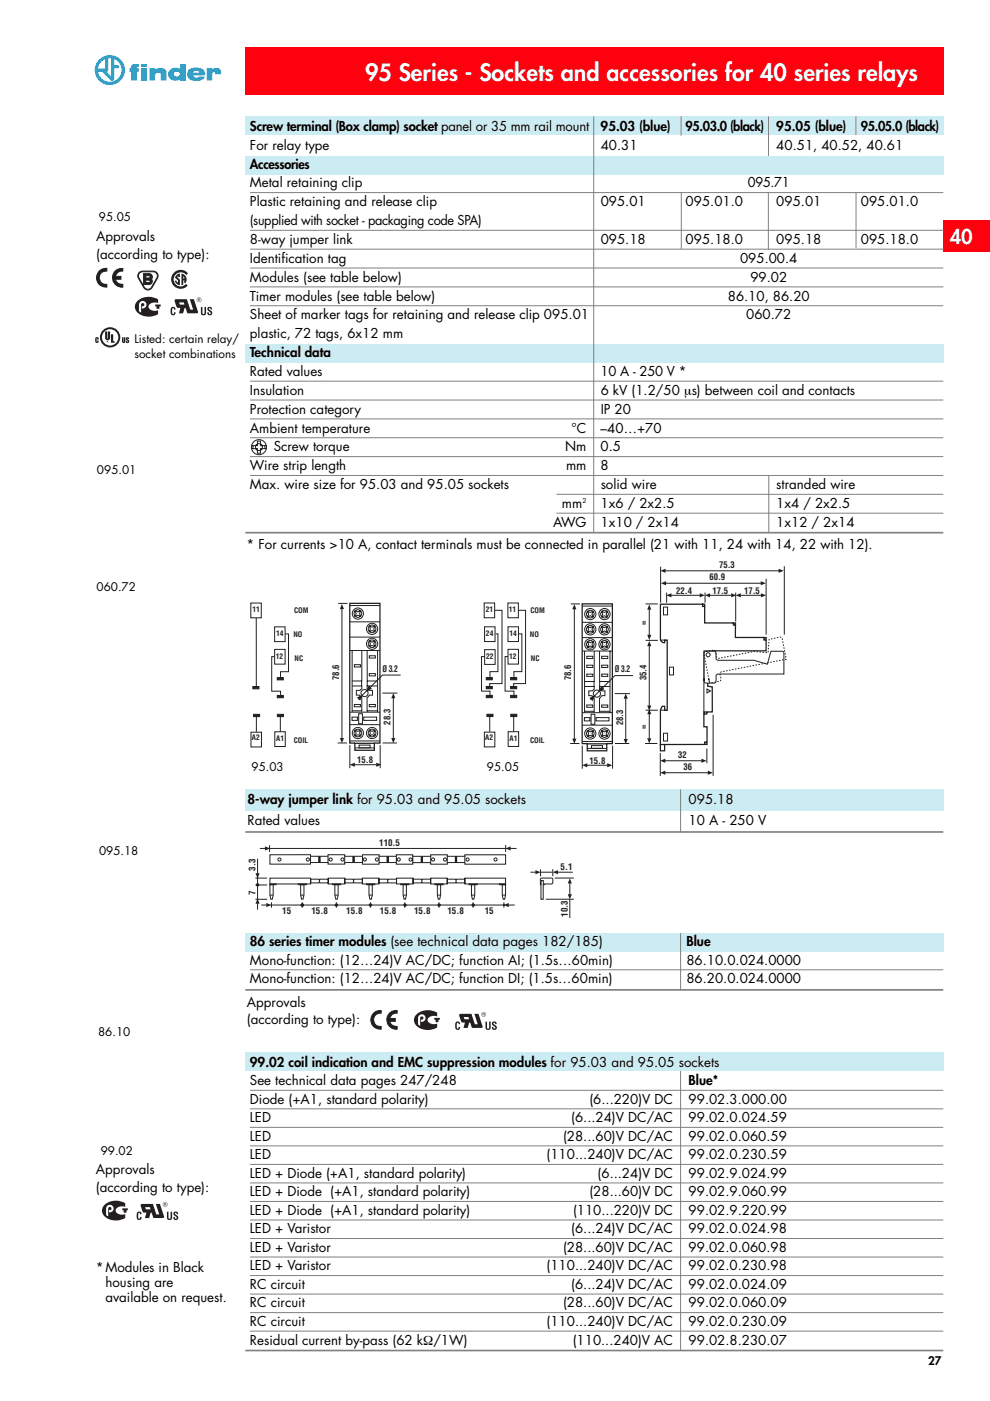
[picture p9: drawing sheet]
<svg xmlns="http://www.w3.org/2000/svg" width="210mm" height="297mm" viewBox="0 0 210 297" stroke-linecap="round" stroke-linejoin="round" font-family="sans-serif">
<path d="M200 46.7h9.9v6.7h-9.9z" fill="#ff000f"/>
<g fill="#ccecf4">
<path d="M52 33.1h148v4h-148z"/>
<path d="M52 73h148v4h-148z"/>
<path d="M52 197.8h148v4h-148z"/>
<path d="M52 223h148v4h-148z"/>
<path d="M52 24.6h148v4h-148z"/>
</g>
<g fill="none" stroke="#808080" stroke-width=".21">
<path d="M53 231.2h147M53 235.1h147M53 239h147M144.3 227.1v59.3M53 242.9h147M53 246.9h147M53 250.8h147M53 254.7h147M53 258.7h147M53 262.6h147M53 266.5h147M53 270.4h147"/>
<path d="M53 274.4h147M53 278.3h147M53 282.2h147"/>
</g>
<path d="M118.8 117.4h50.5v47.7h-50.5z" fill="#fff"/>
<path d="M142.3 126.2h6.1M134.2 143.2h-3.8l-5.2 5.2M149.9 146.1l.7 .4-.7 .4z" fill="none" stroke="#231f20" stroke-width=".21"/>
<g fill="#231f20">
<path d="M141.3 126.2l1.1-.4v.9z" fill-rule="evenodd"/>
<path d="M148.4 125.8l1 .4-1 .5z" fill-rule="evenodd"/>
</g>
<path d="M140 135.7h1.1M140.7 128.7h.8v1.7h-.8zM140 159.6v4.9M140.9 150.6h-.8M141.9 141.4h.9v1.7h-.9zM141 161.3h7.8" fill="none" stroke="#231f20" stroke-width=".21"/>
<g fill="#231f20">
<path d="M140 161.3l1.1-.4v.8z" fill-rule="evenodd"/>
<path d="M148.7 160.9l1.1 .4-1.1 .4z" fill-rule="evenodd"/>
</g>
<path d="M137.7 136.9v12.8M140.1 120.1v7.7M151 138h-1.8v13M136.8 157.6h2.6M140.7 155.5h.8v1.6h-.8zM149.9 158.7v3.1" fill="none" stroke="#231f20" stroke-width=".21"/>
<path d="M148.8 128.1h.6v.6M155.4 132.1h.5v.6M155.5 132.1v.4h.4v2.7h6.1v.5h.4M155.5 132.1h-6.1v-3.5h-.4v-.5h-9v7.6l.5 .5h.4v-.5h.6v14.9h-.6v-.9h-.5l-.4 .8v7.4l9.9-.1v-3.7h-.7v-3.2h1.8v-5.3l-.9-.1v-.7l.9-.2v-6.6h11.4v-2.8h-.5M140 157.7v1.5h.9v-1.4M149.9 157.3h-.5v.5M149.9 151v.4h-.7" fill="none" stroke="#231f20" stroke-width=".27"/>
<g fill="#231f20">
<path d="M137.2 149.6h.9l-.4 1.1z" fill-rule="evenodd"/>
<path d="M137.7 135.9l.4 1.1h-.9z" fill-rule="evenodd"/>
</g>
<path d="M136.9 128h2.6M141 121h24.2M149.5 125.6v2.2M166.3 120.1v14.5" fill="none" stroke="#231f20" stroke-width=".21"/>
<g fill="#231f20">
<path d="M140 121l1.1-.4v.9z" fill-rule="evenodd"/>
<path d="M165.1 120.6l1.1 .4-1.1 .5z" fill-rule="evenodd"/>
</g>
<g fill="none" stroke="#231f20" stroke-width=".21">
<path d="M123.4 128.5h6.4M123.4 131.9h6.4M123.4 138h6.4M123.9 138v13M124.6 129.6l.6 .2 .5-.2-.2 .6 .2 .6-.6-.2-.5 .2 .2-.6zM127.6 139.1h1.3v.5h-1.3zM127.6 129.6l.6 .2 .5-.2-.2 .6 .2 .6-.6-.2-.5 .2 .2-.6zM129.3 138v13.1M123.4 151.1h6.4M123.4 153.8h6.4M123.4 157.2h6.4M123.5 158.1v4.9"/>
<path d="M124.4 149.5h1.3v.5h-1.3zM124.6 155l.6 .2 .5-.2-.2 .5 .2 .6-.6-.2-.5 .2 .2-.6zM125.4 158.1h2.4v.6h-2.4zM127.6 142.9h1.3v.5h-1.3zM127.6 149.5h1.3v.5h-1.3zM127.6 155l.6 .2 .5-.2-.2 .5 .2 .6-.6-.2-.5 .2 .2-.6zM129.9 158.1v4.9M124.4 162.2h4.4"/>
<circle cx="125.2" cy="130.2" r=".81"/>
<circle cx="125.2" cy="130.2" r="1.19"/>
<circle cx="128.2" cy="130.2" r=".81"/>
<circle cx="128.2" cy="130.2" r="1.19"/>
<circle cx="125.2" cy="155.5" r=".81"/>
<circle cx="125.2" cy="155.5" r="1.19"/>
<circle cx="126.6" cy="147.1" r=".76"/>
<circle cx="128.2" cy="155.5" r=".81"/>
<circle cx="128.2" cy="155.5" r="1.19"/>
</g>
<path d="M124.5 157.7h4.1v1.5h-4.1zM124.5 157.7h-1.1v-29.7h6.4v29.7h-1.2" fill="none" stroke="#231f20" stroke-width=".27"/>
<g fill="#231f20">
<path d="M123.4 162.2l1.1-.4v.9z" fill-rule="evenodd"/>
<path d="M128.7 161.8l1.1 .4-1.1 .5z" fill-rule="evenodd"/>
</g>
<g fill="none" stroke="#231f20" stroke-width=".21">
<path d="M123.4 135.2h6.4M124.4 139.1h1.3v.5h-1.3zM124.6 132.9l.6 .2 .5-.2-.2 .5 .2 .6-.6-.2-.5 .2 .2-.6zM124.6 136l.6 .2 .5-.2-.2 .6 .2 .6-.6-.2-.5 .2 .2-.6zM126 138v6.5h-2.1M127.1 138v6.5h2.2M127.6 132.9l.6 .2 .5-.2-.2 .5 .2 .6-.6-.2-.5 .2 .2-.6zM127.6 136l.6 .2 .5-.2-.2 .6 .2 .6-.6-.2-.5 .2 .2-.6zM123.9 152.1h1.2v.7h-1.2zM123.9 150.8h2M123.9 145.5h2.1v.6l-.4 .4h-.8v1h.7l.5 .5v3M124.4 142.9h1.3v.5h-1.3z"/>
<path d="M124.4 141h1.3v.5h-1.3zM124.6 158.7h4M125.3 151.4h.8v2.2h-.8zM125.9 144.5v1M126.4 152.1h2.7v.7h-2.7zM127.1 150.8h2.3M127.1 144.5v1M127.6 141h1.3v.5h-1.3zM129.3 145.5h-2.2v.6l.4 .4h.8v1h-.7l-.5 .5v3.1"/>
<circle cx="125.2" cy="133.4" r=".81"/>
<circle cx="125.2" cy="133.4" r="1.19"/>
<circle cx="125.2" cy="136.6" r=".81"/>
<circle cx="125.2" cy="136.6" r="1.19"/>
<circle cx="128.2" cy="133.4" r=".81"/>
<circle cx="128.2" cy="136.6" r=".81"/>
<circle cx="128.2" cy="133.4" r="1.19"/>
<circle cx="128.2" cy="136.6" r="1.19"/>
</g>
<path d="M149.4 138.1h2.1l.3 .3v.5a.87 .87 0 0 0 .4 1.1h7.6l2.9 .8 .8-2.7h2.5a1.42 1.42 0 0 1 .2 1.3v3.5l-14.1 .1a.89 .89 0 0 0-.3 1v.5l-.3 .3h-1.7a.4 .4 0 0 1-.5-.4v-5.9z" fill="#fff" stroke="#231f20" stroke-width=".21"/>
<g fill="none" stroke="#231f20" stroke-width=".21">
<path d="M141.1 123.7h20.3"/>
<circle cx="150.1" cy="138.8" r=".43"/>
</g>
<path d="M149.3 138.3l2.1-.5 .3 .3 .1 .4a.87 .87 0 0 0 .6 1.1l7.5-1.5 2.9 .3 .3-2.9 2.4-.4a1.42 1.42 0 0 1 .5 1.3l.7 3.4-13.9 2.7a.89 .89 0 0 0 0 1.1l.1 .5-.2 .3-1.7 .4a.4 .4 0 0 1-.6-.4l-1.1-5.7z" fill="none" stroke="#231f20" stroke-width=".21" stroke-dasharray=".3 .3" stroke-linecap="butt"/>
<g fill="#231f20">
<path d="M140.1 123.7l1.1-.5v.9z" fill-rule="evenodd"/>
<path d="M161.3 123.2l1.1 .5-1.1 .4z" fill-rule="evenodd"/>
</g>
<path d="M121.8 129.1v27.6M162.4 122.7v11.9M120.9 157.6h2" fill="none" stroke="#231f20" stroke-width=".21"/>
<g fill="#231f20">
<path d="M121.3 156.6h.9l-.4 1.1z" fill-rule="evenodd"/>
<path d="M121.8 128.1l.4 1.1h-.9z" fill-rule="evenodd"/>
</g>
<path d="M121 128h2M130.4 157.6h3M132.7 148.1v8.7" fill="none" stroke="#231f20" stroke-width=".21"/>
<g fill="#231f20">
<path d="M132.2 156.7h.9l-.4 1.1z" fill-rule="evenodd"/>
<path d="M132.7 147l.4 1.1h-.9z" fill-rule="evenodd"/>
</g>
<path d="M136.9 135.8h2.6M141.3 125.6v2.2M156 125.6v6.2M130.3 147.1h3.2M136.9 150.6h2.6M137.7 151.4v5.2" fill="none" stroke="#231f20" stroke-width=".21"/>
<g fill="#231f20" stroke="#231f20" stroke-width=".21">
<path d="M125.1 148l.9-.4-.4 .9z"/>
<path d="M127.5 145.6l.5 .5-.9 .4z"/>
</g>
<g fill="#231f20">
<path d="M137.2 156.5h.9l-.4 1.1z" fill-rule="evenodd"/>
<path d="M137.7 150.3l.4 1.1h-.9z" fill-rule="evenodd"/>
</g>
<path d="M137.7 129.2v5.5" fill="none" stroke="#231f20" stroke-width=".21"/>
<g fill="#231f20">
<path d="M137.2 134.6h.9l-.4 1.1z" fill-rule="evenodd"/>
<path d="M137.7 128.2l.4 1.1h-.9z" fill-rule="evenodd"/>
</g>
<path d="M150.5 126.2h4.6" fill="none" stroke="#231f20" stroke-width=".21"/>
<g fill="#231f20">
<path d="M149.5 126.2l1-.4v.9z" fill-rule="evenodd"/>
<path d="M155 125.8l1.1 .4-1.1 .5z" fill-rule="evenodd"/>
</g>
<path d="M157 126.2h4.4" fill="none" stroke="#231f20" stroke-width=".21"/>
<g fill="#231f20">
<path d="M156 126.2l1.1-.4v.9z" fill-rule="evenodd"/>
<path d="M161.3 125.8l1.1 .4-1.1 .5z" fill-rule="evenodd"/>
</g>
<path d="M151.2 151.5v13M141 163.8h9.1" fill="none" stroke="#231f20" stroke-width=".21"/>
<g fill="#231f20">
<path d="M140 163.8l1.1-.4v.9z" fill-rule="evenodd"/>
<path d="M150.1 163.4l1.1 .4-1.1 .5z" fill-rule="evenodd"/>
</g>
<g fill="none" stroke="#231f20" stroke-width=".21">
<path d="M53.2 127.9h2.2v3.1h-2.2zM54.3 131v14.7M58.1 139.2h-.5v7.3h1.9v1M58.2 132.9h2.2v3.1h-2.2zM58.2 137.7h2.2v3.1h-2.2zM60.5 134.4h.7v8h-1.7v1.4M102.7 127.8h2.2v3.2h-2.2zM102.7 132.9h2.3v3.1h-2.3zM102.7 139.2h-.6v7.3h1.8v1.2M102.8 137.7h2.2v3.2h-2.2zM104.9 129.4h1.5v15.5h-2.6v.8M105.1 134.4h.5v8h-1.7v1.4"/>
<path d="M107.7 127.8h2.2v3.2h-2.2zM107.7 132.9h2.2v3.1h-2.2zM107.7 137.7h2.2v3.1h-2.2zM107.7 139.2h-.6v7.3h1.9v.9M109.9 129.4h1.5v15.5h-2.5v.9M110 134.4h.6v8h-1.6v1.4M53.2 155.2h2.2v3.2h-2.2zM54.4 151.8v3.4M58.3 155.1h2.2v3.2h-2.2zM59.4 151.7v3.4M102.7 155.2h2.2v3.2h-2.2zM103.8 151.7v3.4"/>
<path d="M107.7 155.1h2.3v3.2h-2.3zM108.9 151.7v3.4"/>
</g>
<g fill="#231f20" stroke="#231f20" stroke-width=".21">
<path d="M58.8 151.5h1.3v.4h-1.3z"/>
<path d="M53.8 151.5h1.2v.4h-1.2z"/>
<path d="M58.8 147.4h1.3v.5h-1.3z"/>
<path d="M58.8 143.7h1.3v.4h-1.3z"/>
<path d="M53.6 145.6h1.3v.4h-1.3z"/>
<path d="M108.3 151.4h1.3v.5h-1.3z"/>
<path d="M103.2 151.4h1.3v.5h-1.3z"/>
<path d="M108.3 147.4h1.3v.5h-1.3z"/>
<path d="M108.3 143.7h1.3v.4h-1.3z"/>
<path d="M108.3 145.5h1.3v.5h-1.3z"/>
<path d="M103.1 147.4h1.3v.5h-1.3z"/>
<path d="M103.1 143.7h1.3v.4h-1.3z"/>
<path d="M103.1 145.5h1.3v.5h-1.3z"/>
</g>
<path d="M20.9 57.6l1-.6 .8-.1v.6a1.41 1.41 0 0 0-1.7 1.4 1.41 1.41 0 0 0 1.7 1.4v.6a1.99 1.99 0 0 1-2-1.1 1.99 1.99 0 0 1 .2-2.2z" fill="#231f20"/>
<path d="M20.9 57.6l1-.6 .8-.1v.6a1.41 1.41 0 0 0-1.7 1.4 1.41 1.41 0 0 0 1.7 1.4v.6a1.99 1.99 0 0 1-2-1.1 1.99 1.99 0 0 1 .2-2.2z" fill="none" stroke="#231f20" stroke-width=".21"/>
<path d="M24.6 57.3l.5-.3 .9-.1v.6a1.4 1.4 0 0 0-1.5 1.1h1.1v.6h-1.1a1.4 1.4 0 0 0 1.5 1.1v.6a2.01 2.01 0 0 1-2-1.3 2.01 2.01 0 0 1 .6-2.3z" fill="#231f20" stroke="#231f20" stroke-width=".21"/>
<g fill="#231f20">
<path d="M36.9 57.8a1.98 1.98 0 0 1 2.9 .1l-.3 .4a1.49 1.49 0 0 0-2.2-.2 1.49 1.49 0 0 0-.1 2.1 1.49 1.49 0 0 0 2.2 0l.4 .3a2 2 0 0 1-2.9 .2 2 2 0 0 1 0-2.9z"/>
<path d="M37.4 58.3l.7-.3v.7h-.3v-.2l-.2 .2 .5 .6v1.2l-.7-.3-.4-.7h.4l.3 .4v-.5l-.6-.6z"/>
<path d="M38.5 58a1.25 1.25 0 0 1 .8 2.1l-.3-.3 .2-.6-.3-.6v.5h.3v.3h-.3v.9l-.4 .2z"/>
<path d="M36.3 65.3a.52 .52 0 0 1 .5-.2 .52 .52 0 0 1 .4 .4v.1h-.3l-.1-.2h-.2l-.1 1 .2 .2 .2-.4h.3a.52 .52 0 0 1-.5 .7 .95 .95 0 0 1-.5-1.4z"/>
<path d="M42.6 65.1h.3v1.3l.2 .2 .3-.2v-1.3h.3v1.2a.55 .55 0 0 1-.6 .6 .55 .55 0 0 1-.5-.6z"/>
<path d="M44 65.3a.54 .54 0 0 1 .5-.2 .54 .54 0 0 1 .5 .4v.1h-.3l-.2-.3-.2 .2a1.26 1.26 0 0 1 .6 1.1 .55 .55 0 0 1-.6 .2 .55 .55 0 0 1-.3-.5v-.1h.3l.2 .4 .2-.2-.7-.6z"/>
<path d="M37.1 63.6l2.5-.2 .4 1.2h-.9l-.1-.5h-1l.1 .5h1.9l.3 1.1h.7l-.8-2.3h.9l.9 2.9-.2 .1h-2.1l-.4-1.1h-.2l-.3 1.1h-.9l.3-1.1-.7-.1-.5-1.4z"/>
</g>
<path d="M41.8 63.6a.45 .45 0 0 0 .9 0 .45 .45 0 0 0-.9 0zM41.7 63.6a.51 .51 0 0 1 1 0 .51 .51 0 0 1-1 0zM42.1 63.3v.2h.2zM42 63.3h.2a.16 .16 0 0 1 .2 .1 .16 .16 0 0 1-.1 .2l.1 .2-.2-.2-.2 .2z" fill-rule="evenodd" fill="#231f20"/>
<g fill="none" stroke="#231f20" stroke-width=".21">
<path d="M57.1 179.2v1.4M107.2 179.2v1.4M54.2 186.2h2.4M54.2 190.7h2.4M54.2 187.6h2.4M54.6 191.5v1.4M54.6 186v4.7M57.2 189.8h.7M57.2 186.2h8.7v1.2h-8.7zM57.2 187.4h1.3v.2h-1.3zM57.2 187.6h.7v2.2l-.2 .9h-.3l-.2-.9zM57.4 191.9h49.7"/>
<path d="M57.6 191.3v1.1M63.2 187.4h1.8v.2h-1.8zM63.7 189.8h.8M63.7 187.6h.7v2.2l-.1 .8h-.4l-.2-.8zM64.1 191.3v1.1M65.9 186.4h1.7l.1 .3 .2-.3h1.7v.8h-1.7l-.2-.3-.1 .3h-1.7zM65.9 186.4v.8M69.6 186.2h3.5v1.2h-3.5zM70.5 187.4h1.7v.2h-1.7zM71 187.6h.7v2.2l-.2 .8h-.3l-.2-.8zM71 189.8h.7M71.3 191.3v1.1"/>
<path d="M73.1 186.4h1.7l.2 .3 .1-.3h1.7v.8h-1.7l-.1-.3-.2 .3h-1.7zM76.8 186.2h3.5v1.2h-3.5zM77.7 187.4h1.8v.2h-1.8zM78.2 189.8h.7M78.2 187.6h.7v2.2l-.2 .8h-.3l-.2-.8zM78.6 191.3v1.1M80.3 186.4h1.8l.1 .3 .2-.3h1.7v.8h-1.7l-.2-.3-.1 .3h-1.8zM84.1 186.2h3.5v1.2h-3.5zM84.9 187.4h1.8v.2h-1.8zM85.5 187.6h.7v2.2l-.2 .8h-.3l-.2-.8zM85.5 189.8h.7M85.8 191.3v1.1"/>
<path d="M87.6 186.4h1.7l.2 .3 .1-.3h1.7v.8h-1.7l-.2-.3-.1 .3h-1.7zM91.3 186.2h3.5v1.2h-3.5zM92.2 187.4h1.8v.2h-1.8zM92.7 189.8h.7M92.7 187.6h.7v2.2l-.2 .8h-.3l-.2-.8zM93.1 191.3v1.1M94.8 186.4h1.7l.2 .3 .1-.3h1.8v.8h-1.8l-.1-.3-.2 .3h-1.7zM98.6 186.2h8.6v1.2h-8.6zM99.4 187.4h1.8v.2h-1.8zM100 187.6h.7v2.2l-.2 .8h-.3l-.2-.8zM100 189.8h.7M100.3 191.3v1.1"/>
<path d="M105.9 187.4h1.3v.2h-1.3zM106.5 187.6h.7v2.2l-.2 .9h-.3l-.2-.9zM106.5 189.8h.7M106.8 191.3v1.1M114.6 184.3v1.5M115.7 190.7h6M117.2 184.3v1.5M117.6 186.2h4.1"/>
</g>
<g fill="#231f20" stroke="#231f20" stroke-width=".21">
<circle cx="64.1" cy="191.9" r=".26"/>
<circle cx="71.3" cy="191.9" r=".26"/>
<circle cx="78.5" cy="191.9" r=".26"/>
<circle cx="85.9" cy="191.9" r=".26"/>
<circle cx="93.1" cy="191.9" r=".26"/>
<circle cx="100.3" cy="191.9" r=".26"/>
<circle cx="54.6" cy="187.6" r=".26"/>
</g>
<path d="M54.6 190.5l.4 1.1h-.8z" fill-rule="evenodd" fill="#231f20"/>
<path d="M54.6 182.1v3.1" fill="none" stroke="#231f20" stroke-width=".21"/>
<path d="M54.2 185.1h.8l-.4 1.1z" fill-rule="evenodd" fill="#231f20"/>
<g fill="none" stroke="#231f20" stroke-width=".21">
<path d="M56.9 179.9h50.5M57.2 181.2h8.6v.3h3.8v-.3h3.5v.3h3.8v-.3h3.5v.3h3.6v-.3h3.5v.4h3.8v-.4h3.5v.4h3.8v-.4h8.6v2h-8.6v-.3h-3.8v.3h-3.5v-.3h-3.8v.3h-3.5v-.3h-3.6v.3h-3.5v-.3h-3.8v.3h-3.5v-.3h-3.8v.3h-8.6zM65.8 181.5v1.4M67.6 181.5v1.4M67.7 181.5v1.4M67.9 181.5v1.4M69.5 181.5v1.4M73.1 181.5v1.4M74.8 181.5v1.4M75 181.5v1.4M75.1 181.5v1.4M76.9 181.5v1.4"/>
<path d="M80.4 181.5v1.4M82.1 181.5v1.4M82.2 181.5v1.4M82.3 181.5v1.4M84 181.5v1.4M87.5 181.5v1.4M89.3 181.6v1.3M89.4 181.6v1.3M89.6 181.6v1.3M91.3 181.5v1.4M94.8 181.5v1.4M96.5 181.6v1.3"/>
<path d="M96.7 181.6v1.3M96.8 181.6v1.3M98.6 181.5v1.4M114.7 186.2h2.2l.3 .3v.6l-.1 .3h-1.6v.2h-.3v3.1h-.5l-.1-4.2zM115.2 187.6v-.9h-.5v.9M118.2 184.9h3.2M120.8 190.7v3.9"/>
<circle cx="59.2" cy="182.2" r=".33"/>
<circle cx="65.3" cy="182.2" r=".33"/>
<circle cx="70.1" cy="182.2" r=".33"/>
<circle cx="72.6" cy="182.2" r=".33"/>
<circle cx="77.4" cy="182.2" r=".33"/>
<circle cx="79.9" cy="182.2" r=".33"/>
<circle cx="84.5" cy="182.2" r=".33"/>
<circle cx="87.1" cy="182.2" r=".33"/>
<circle cx="91.8" cy="182.2" r=".33"/>
<circle cx="94.4" cy="182.2" r=".33"/>
<circle cx="99.1" cy="182.2" r=".33"/>
<circle cx="105.1" cy="182.2" r=".33"/>
</g>
<path d="M117.2 184.9l1.1-.4v.9z" fill-rule="evenodd" fill="#231f20"/>
<path d="M112.5 184.9h1.1M114.6 184.9h2.6" fill="none" stroke="#231f20" stroke-width=".21"/>
<path d="M113.5 184.5l1.1 .4-1.1 .5z" fill-rule="evenodd" fill="#231f20"/>
<path d="M120.8 187.2v2.5" fill="none" stroke="#231f20" stroke-width=".21"/>
<g fill="#231f20">
<path d="M120.4 189.6h.9l-.5 1.1z" fill-rule="evenodd"/>
<path d="M120.8 186.2l.5 1.1h-.9z" fill-rule="evenodd"/>
</g>
<path d="M55.4 191.9h1.1" fill="none" stroke="#231f20" stroke-width=".21"/>
<path d="M56.5 191.4l1.1 .5-1.1 .4z" fill-rule="evenodd" fill="#231f20"/>
<path d="M107.8 191.9h1.3" fill="none" stroke="#231f20" stroke-width=".21"/>
<path d="M106.8 191.9l1.1-.5v.9z" fill-rule="evenodd" fill="#231f20"/>
<path d="M55.1 179.9h1.1" fill="none" stroke="#231f20" stroke-width=".21"/>
<path d="M56.2 179.5l1.1 .4-1.1 .4z" fill-rule="evenodd" fill="#231f20"/>
<path d="M108.2 179.9h1.3" fill="none" stroke="#231f20" stroke-width=".21"/>
<path d="M107.2 179.9l1.1-.4v.8z" fill-rule="evenodd" fill="#231f20"/>
<path d="M29.5 57.8l.7-.3h2.3a1.02 1.02 0 0 1 .9 1.5l-1.2 2a1.02 1.02 0 0 1-1.7 0l-1.2-2.2v-.7z" fill="#231f20" stroke="#231f20" stroke-width=".21"/>
<path d="M29.6 57.9l.6-.3h1.8a.98 .98 0 0 1 1.1 .2 .98 .98 0 0 1 .1 1.1l-1.1 2a.87 .87 0 0 1-1.5 0l-1.2-2.1v-.6z" fill="#fff" stroke="#231f20" stroke-width=".21"/>
<path d="M30.4 58h.8a.77 .77 0 0 1 .9 .2 .77 .77 0 0 1 0 1 .76 .76 0 0 1 0 .9 .76 .76 0 0 1-.9 .2h-.8z" fill="#231f20" stroke="#231f20" stroke-width=".21"/>
<g fill="#fff" stroke="#231f20" stroke-width=".21">
<path d="M30.9 58.5h.7l.2 .2-.2 .2h-.7z"/>
<path d="M30.9 59.4h.7l.2 .2-.2 .3h-.7z"/>
</g>
<g fill="#231f20">
<path d="M29.1 257.1a.52 .52 0 0 1 .5-.2 .52 .52 0 0 1 .4 .4v.1h-.3l-.1-.2h-.2l-.1 1 .2 .2 .2-.4 .3 .1a.52 .52 0 0 1-.5 .6 .95 .95 0 0 1-.5-1.4z"/>
<path d="M35.4 256.9h.3v1.3l.2 .2 .3-.2v-1.3h.3v1.2a.55 .55 0 0 1-.6 .6 .55 .55 0 0 1-.5-.6z"/>
<path d="M36.8 257.1a.54 .54 0 0 1 .5-.2 .54 .54 0 0 1 .5 .4v.1h-.3l-.2-.3-.2 .2a1.26 1.26 0 0 1 .6 1.2 .55 .55 0 0 1-.6 .1 .55 .55 0 0 1-.3-.4v-.2h.3l.2 .4 .2-.2-.7-.6z"/>
<path d="M29.9 255.4l2.5-.1 .4 1.1h-.9l-.1-.5h-1l.1 .5h1.9l.3 1.1h.7l-.8-2.2h.9l.9 2.8-.2 .1h-2.1l-.4-1.1h-.1l-.4 1.2h-.9l.3-1.2-.7-.1-.5-1.3z"/>
</g>
<path d="M34.6 255.4a.45 .45 0 0 0 .9 0 .45 .45 0 0 0-.9 0zM34.5 255.4a.51 .51 0 0 1 1 0 .51 .51 0 0 1-1 0zM34.9 255.2v.2l.2-.1zM34.8 255.1h.2a.16 .16 0 0 1 .2 .1 .16 .16 0 0 1-.1 .2l.1 .2-.2-.2-.2 .2z" fill-rule="evenodd" fill="#231f20"/>
<path d="M144.3 197.9v12.1M53 205.6h147" fill="none" stroke="#808080" stroke-width=".21"/>
<path d="M52 10h148v10h-148z" fill="#ff000f"/>
<path d="M20 10h28v10h-28z" fill="#fff"/>
<g fill="#00aeef">
<path d="M22.3 12.4l.7-.2v2.8l-.4 .2 1 1.1v-4.2l.6 .3v1.4h.8l.3 .2-.2 .4-.9 .1v2.4a.47 .47 0 0 1-.7 .1l-1.9-1.8h-1.2v-.7h1.9z"/>
<path d="M21 12.6a3.2 3.2 0 0 1 5.1 .7 3.2 3.2 0 0 1-2 4.7 3.2 3.2 0 0 1-4-3.2h.7a2.51 2.51 0 0 0 3.5 2.4 2.51 2.51 0 0 0 .6-4.2 2.51 2.51 0 0 0-4.1 1.2v.6h-.7a3.2 3.2 0 0 1 .9-2.2z"/>
<path d="M31.7 14.5h1.2v.3a2.05 2.05 0 0 1 2.1-.1l.3 .6v1.8h-1.2l-.1-1.5a.68 .68 0 0 0-1.1 .2v1.3h-1.2z"/>
<path d="M38.1 13.6h1.2v3.5h-1.2z"/>
<path d="M43.8 14.5h1.2v.2a1.12 1.12 0 0 1 1.3-.2 1.12 1.12 0 0 1 .6 1.3h-1.2l-.1-.4-.3-.1-.3 .2v1.6h-1.2z"/>
<path d="M35.9 14.9a1.86 1.86 0 0 1 2.4-.2l-.2 .9a.61 .61 0 0 0-.8-.4 .61 .61 0 0 0-.3 .9 .71 .71 0 0 0 1.1-.4l.4 .7a1.59 1.59 0 0 1-1.7 .6 1.59 1.59 0 0 1-1.2-1.2z"/>
<path d="M40.1 14.8a2.5 2.5 0 0 1 3.3 .4l.1 .8h-2.1v-.6h.8a.71 .71 0 0 0-.6-.4 .71 .71 0 0 0-.7 .4h.6v.6h-.6l.5 .4 2-.2a2.23 2.23 0 0 1-3.1 .7 1.35 1.35 0 0 1-.2-2.1z"/>
<path d="M28 13.8l.4-.2h1v.6l-.4 .1v.2h.4v.7h-.4v1.9h-1.2v-1.9h-.3v-.7h.3z"/>
<path d="M29.9 14.5h1.2v2.6h-1.2z"/>
<path d="M29.9 13.6h1.2v.6h-1.2z"/>
</g>
<g fill="#231f20">
<path d="M96.6 216.8a.52 .52 0 0 1 .6-.2 .52 .52 0 0 1 .3 .4v.1h-.3v-.2h-.3v1l.2 .2 .1-.4 .4 .1a.52 .52 0 0 1-.5 .6 .95 .95 0 0 1-.6-1.4z"/>
<path d="M102.9 216.6h.4v1.3l.2 .2 .2-.2v-1.3h.3v1.2a.55 .55 0 0 1-.5 .6 .55 .55 0 0 1-.6-.6z"/>
<path d="M104.4 216.8a.54 .54 0 0 1 .5-.2 .54 .54 0 0 1 .4 .4v.1h-.3l-.2-.3-.2 .2a1.26 1.26 0 0 1 .7 1.1 .55 .55 0 0 1-.6 .2 .55 .55 0 0 1-.4-.5v-.1h.3l.2 .4 .2-.2-.6-.6z"/>
<path d="M97.4 215.1l2.6-.1 .3 1.1h-.8l-.2-.5h-1l.2 .5h1.8l.4 1.1h.6l-.7-2.2h.8l.9 2.8-.2 .1h-2l-.4-1.1h-.2l-.3 1.1h-.9l.3-1.1-.7-.1-.5-1.3z"/>
</g>
<path d="M102.1 215.1a.45 .45 0 0 0 .9 0 .45 .45 0 0 0-.9 0zM102.1 215.1a.51 .51 0 0 1 1 0 .51 .51 0 0 1-1 0zM102.5 214.9v.2l.2-.1zM102.4 214.8h.1a.16 .16 0 0 1 .3 .1 .16 .16 0 0 1-.1 .2l.1 .2-.3-.2-.1 .2z" fill-rule="evenodd" fill="#231f20"/>
<path d="M52 112.9h148M52 209.9h148M52 286.3h148" fill="none" stroke="#808080" stroke-width=".35"/>
<g fill="none" stroke="#808080" stroke-width=".21">
<path d="M144.4 24.6v4.2M162.9 24.7v8.3M181.5 24.7v3.9M53 40.8h147M53 48.8h147M53 52.8h147M53 56.8h147M144.5 40.8v12M181.5 40.9v11.8M53 60.8h147M53 64.8h147M53 80.8h147"/>
<path d="M53 84.8h147M53 88.8h147M53 92.8h147M53 96.8h147M53 100.8h147M118 104.8h82M118 108.8h82M163 100.9v12.1"/>
</g>
<path d="M52 167.3h148v4.5h-148z" fill="#ccecf4"/>
<path d="M125.9 24.7v88.1M162.9 40.9v12.1M144.3 167.4v9" fill="none" stroke="#808080" stroke-width=".21"/>
<path d="M52 176.4h148" fill="none" stroke="#808080" stroke-width=".35"/>
<g fill="none" stroke="#231f20" stroke-width=".21">
<path d="M53.3 95.1h.9M53.4 94.5h.8M53.6 94.5v.6M54.3 95.1v.3h.3M54.6 94.1h.6v.4h.4v.6h-.4v.4h-.6v-.4h-.4v-.6h.4zM54.6 95.5v.6h.6v-.6M54.6 94.2h-.3v.3M55.2 94.1v-.6h-.6v.6M55.2 94.2h.3v.3M55.5 95.1v.3h-.3M55.6 94.5h.9M55.6 95.1h.9"/>
<path d="M56.2 94.5v.6"/>
<circle cx="54.9" cy="94.8" r="1.6"/>
</g>
<path d="M68.1 117.3h17.7v46.8h-17.7z" fill="#fff"/>
<g fill="none" stroke="#231f20" stroke-width=".21">
<path d="M74.2 128.4h6.4M74.2 131.8h6.4M74.2 137.9h6.4M74.7 137.9v13M75.3 129.5l.6 .2 .6-.2-.3 .6 .3 .6-.6-.3-.6 .3 .2-.6zM78.3 139h1.3v.5h-1.3zM80.1 137.9v13.1M74.2 151h6.4M74.2 153.6h6.4M74.2 157.1h6.4M74.2 158v4.9M75.1 149.4h1.3v.4h-1.3z"/>
<path d="M75.3 154.8l.6 .3 .6-.3-.3 .6 .3 .6-.6-.2-.6 .2 .2-.6zM76.1 158h2.4v.6h-2.4zM78.3 142.8h1.3v.5h-1.3zM78.3 149.4h1.3v.4h-1.3zM78.3 154.8l.6 .3 .6-.3-.3 .6 .3 .6-.6-.2-.6 .2 .2-.6zM80.6 158v4.9M84.9 143.1h-3.8l-5.1 5.2M75.2 162.1h4.6"/>
<circle cx="75.9" cy="130.1" r="1.19"/>
<circle cx="75.9" cy="130.1" r=".81"/>
<circle cx="75.9" cy="155.4" r=".81"/>
<circle cx="75.9" cy="155.4" r="1.19"/>
<circle cx="77.3" cy="146.9" r=".76"/>
<circle cx="78.9" cy="155.4" r=".81"/>
<circle cx="78.9" cy="155.4" r="1.19"/>
</g>
<path d="M75.2 157.6h4.2v1.5h-4.2zM75.2 157.5h-1v-29.6h6.4v29.6h-1.2" fill="none" stroke="#231f20" stroke-width=".27"/>
<g fill="#231f20">
<path d="M74.1 162.1l1.1-.4v.9z" fill-rule="evenodd"/>
<path d="M79.8 161.7l1.1 .4-1.1 .5z" fill-rule="evenodd"/>
</g>
<g fill="none" stroke="#231f20" stroke-width=".21">
<path d="M72.5 129.1v27.5M74.2 135.1h6.4M76.7 137.9v6.5h-2.1M77.8 137.9l.1 6.5h2.1M78.3 132.8l.6 .2 .6-.2-.3 .5 .3 .6-.6-.2-.6 .2 .2-.6zM78.3 135.9l.6 .2 .6-.2-.3 .6 .3 .6-.6-.2-.6 .2 .2-.6zM71.6 157.5h2M74.6 152h1.2v.7h-1.2zM74.6 150.7h2.1M74.6 145.4h2.1v.6l-.4 .4h-.7v1h.7l.4 .5v3M75.1 140.9h1.3v.5h-1.3zM75.3 158.6h4"/>
<path d="M76 151.3h.8v2.1h-.8zM76.7 144.4v1M77.1 152h2.7v.7h-2.7zM77.8 150.7h2.3M77.9 144.4v1M80.1 145.4h-2.3v.6l.4 .4h.8v1h-.7l-.5 .5v3.1"/>
<circle cx="78.9" cy="133.3" r=".81"/>
<circle cx="78.9" cy="136.5" r=".81"/>
<circle cx="78.9" cy="136.5" r="1.19"/>
<circle cx="78.9" cy="133.3" r="1.19"/>
</g>
<g fill="#231f20">
<path d="M72.1 156.5h.8l-.4 1.1z" fill-rule="evenodd"/>
<path d="M72.5 128l.4 1.1h-.8z" fill-rule="evenodd"/>
</g>
<path d="M71.7 127.9h2M81.1 157.5h3.1M83.4 148v8.6" fill="none" stroke="#231f20" stroke-width=".21"/>
<g fill="#231f20">
<path d="M83 156.5h.8l-.4 1.1z" fill-rule="evenodd"/>
<path d="M83.4 146.9l.4 1.1h-.8z" fill-rule="evenodd"/>
</g>
<path d="M81.1 146.9h3.2" fill="none" stroke="#231f20" stroke-width=".21"/>
<g fill="#231f20" stroke="#231f20" stroke-width=".21">
<path d="M75.9 147.9l.8-.4-.4 .9z"/>
<path d="M78.2 145.5l.5 .5-.9 .4z"/>
<path d="M79.1 215l.9-.7 .8-.1v.6a1.41 1.41 0 0 0-1.6 1.4 1.41 1.41 0 0 0 1.6 1.4v.6a1.99 1.99 0 0 1-1.9-1 1.99 1.99 0 0 1 .2-2.2z"/>
<path d="M82.7 214.7l.5-.3 1-.2v.6a1.4 1.4 0 0 0-1.6 1.1h1.2v.6h-1.2a1.4 1.4 0 0 0 1.6 1.1v.6a2.01 2.01 0 0 1-2-1.2 2.01 2.01 0 0 1 .5-2.3z"/>
</g>
<g fill="#231f20">
<path d="M32.9 64.6h1.2v.4h-.3v.5h-.6v-.5h-.3zM29.2 63.7a3.8 3.8 0 0 1 4.3-.2v.8a1.5 1.5 0 0 0-2 .7 1.5 1.5 0 0 0 2 .8v.8a3.7 3.7 0 0 1-4.6-.6 1.62 1.62 0 0 1 .3-2.3zM29.7 64l-.2 .6v1.2l.1 .3 .3 .1v-1.5a.35 .35 0 0 1 .3-.5 .35 .35 0 0 1 .4 .5 .35 .35 0 0 1-.5 .2v.5a.8 .8 0 0 0 .9-1 .8 .8 0 0 0-1.3-.4z" fill-rule="evenodd"/>
<path d="M92.1 215.8h1.1v.4h-.2v.5h-.6v-.5h-.3zM88.4 215a3.8 3.8 0 0 1 4.3-.3v.8a1.5 1.5 0 0 0-2.1 .8 1.5 1.5 0 0 0 2.1 .7v.8a3.7 3.7 0 0 1-4.6-.6 1.62 1.62 0 0 1 .3-2.2zM88.9 215.3l-.3 .5v1.2l.2 .4 .3 .1v-1.5a.35 .35 0 0 1 .3-.5 .35 .35 0 0 1 .4 .4 .35 .35 0 0 1-.5 .2v.5a.8 .8 0 0 0 .9-1 .8 .8 0 0 0-1.3-.3z" fill-rule="evenodd"/>
<path d="M25.9 256.2h1.2v.4h-.3v.5h-.6v-.5h-.3zM22.3 255.4a3.8 3.8 0 0 1 4.3-.3v.8a1.5 1.5 0 0 0-2.1 .7 1.5 1.5 0 0 0 2.1 .8v.8a3.7 3.7 0 0 1-4.7-.6 1.62 1.62 0 0 1 .4-2.2zM22.7 255.7l-.2 .5v1.2l.2 .4 .2 .1v-1.5a.35 .35 0 0 1 .3-.5 .35 .35 0 0 1 .4 .4 .35 .35 0 0 1-.5 .2v.5a.8 .8 0 0 0 1-1 .8 .8 0 0 0-1.4-.3z" fill-rule="evenodd"/>
</g>
<g fill="#231f20">
<path d="M22.3 70.3h.5v1.5l.1-1.5h.5v1.2a.56 .56 0 0 1-.7 .6 .56 .56 0 0 1-.4-.8z"/>
<path d="M23.5 70.9h.5v1.4h.3v.4h-.8z"/>
<path d="M25.9 71.5h.3v1l.1-1h.3v.8a.37 .37 0 0 1-.4 .4 .37 .37 0 0 1-.3-.5z"/>
<path d="M26.8 71.6v-.1a.35 .35 0 0 1 .4 0 .35 .35 0 0 1 .2 .4h-.3l-.1-.2v.2a.43 .43 0 0 1 .4 .5 .43 .43 0 0 1-.6 .3l-.1-.4h.3v.2l.1-.1-.4-.4z"/>
</g>
<circle cx="23.3" cy="71.5" r="1.94" fill="none" stroke="#231f20" stroke-width=".41"/>
<path d="M20.3 71.6v-.1a.4 .4 0 0 1 .5 0 .4 .4 0 0 1 .1 .5h-.3l-.1-.3v.8l.1-.3h.3a.38 .38 0 0 1-.3 .5 .38 .38 0 0 1-.4-.4z" fill="#231f20"/>
<path d="M22.6 72.4a.25 .25 0 0 1 .5 0 .25 .25 0 0 1-.5 0zM22.6 72.4a.25 .25 0 0 0 .5 0 .25 .25 0 0 0-.5 0zM22.7 72.3v.3l.1-.1 .1 .1v-.3zM22.8 72.3l.1 .1z" fill-rule="evenodd" fill="#231f20"/>
<text font-size="4.9" fill="#fff" x="77.4" y="17.2">95 Series - Sockets and accessories for 40 series relays</text>
<text font-size="4.2" fill="#fff" x="201.4" y="51.6">40</text>
<g font-size="2.8">
<text x="53" y="27.7">Screw terminal (Box clamp) socket panel or 35 mm rail mount</text>
<text x="127.4" y="27.7">95.03 (blue)</text>
<text x="145.4" y="27.7">95.03.0 (black)</text>
<text x="164.6" y="27.7">95.05 (blue)</text>
<text x="182.5" y="27.7">95.05.0 (black)</text>
<text x="53" y="31.7">For relay type</text>
<text x="53" y="35.7">Accessories</text>
<text x="127.4" y="31.7">40.31</text>
<text x="164.6" y="31.7">40.51, 40.52, 40.61</text>
<text x="53" y="39.7">Metal retaining clip</text>
<text x="158.6" y="39.7">095.71</text>
<text x="53" y="43.7">Plastic retaining and release clip</text>
<text x="53" y="47.7">(supplied with socket - packaging code SPA)</text>
<text x="127.4" y="43.7">095.01</text>
<text x="145.4" y="43.7">095.01.0</text>
<text x="164.6" y="43.7">095.01</text>
<text x="182.5" y="43.7">095.01.0</text>
<text x="20.4" y="51.1">Approvals</text>
<text x="53" y="51.7">8-way jumper link</text>
<text x="127.4" y="51.7">095.18</text>
<text x="145.4" y="51.7">095.18.0</text>
<text x="164.6" y="51.7">095.18</text>
<text x="182.5" y="51.7">095.18.0</text>
<text x="20.4" y="54.8">(according to type):</text>
<text x="53" y="55.7">Identification tag</text>
<text x="53" y="59.7">Modules (see table below)</text>
<text x="156.9" y="55.7">095.00.4</text>
<text x="159.1" y="59.7">99.02</text>
<text x="53" y="63.7">Timer modules (see table below)</text>
<text x="154.3" y="63.7">86.10, 86.20</text>
<text x="53" y="67.7">Sheet of marker tags for retaining and release clip 095.01</text>
<text x="53" y="71.7">plastic, 72 tags, 6x12 mm</text>
<text x="158.2" y="67.7">060.72</text>
<text x="53" y="75.7">Technical data</text>
<text x="53" y="79.7">Rated values</text>
<text x="53" y="83.7">Insulation</text>
<text x="127.4" y="79.7">10 A - 250 V *</text>
<text x="127.4" y="83.7">6 kV (1.2/50 µs) between coil and contacts</text>
<text x="53" y="87.7">Protection category</text>
<text x="127.4" y="87.7">IP 20</text>
<text x="53" y="91.7">Ambient temperature</text>
<text x="58" y="95.7">Screw torque</text>
<text x="119.8" y="95.7">Nm</text>
<text x="121.2" y="91.7">°C</text>
<text x="127.4" y="95.7">0.5</text>
<text x="127.4" y="91.7">–40…+70</text>
<text x="53" y="99.7">Wire strip length</text>
<text x="120" y="99.7">mm</text>
<text x="127.4" y="99.7">8</text>
<text x="53" y="103.7">Max. wire size for 95.03 and 95.05 sockets</text>
<text x="119.2" y="107.7">mm</text>
<text x="127.4" y="107.7">1x6 / 2x2.5</text>
<text x="127.4" y="103.7">solid wire</text>
<text x="164.6" y="107.7">1x4 / 2x2.5</text>
<text x="164.6" y="103.7">stranded wire</text>
<text x="117.3" y="111.7">AWG</text>
<text x="127.4" y="111.7">1x10 / 2x14</text>
<text x="164.6" y="111.7">1x12 / 2x14</text>
<text x="52.3" y="116.4">* For currents &gt;10 A, contact terminals must be connected in parallel (21 with 11, 24 with 14, 22 with 12).</text>
<text x="52.5" y="170.5">8-way jumper link for 95.03 and 95.05 sockets</text>
<text x="146" y="170.5">095.18</text>
<text x="52.5" y="174.9">Rated values</text>
<text x="146" y="174.9">10 A - 250 V</text>
<text x="53" y="200.6">86 series timer modules (see technical data pages 182/185)</text>
<text x="145.5" y="200.6">Blue</text>
<text x="53" y="204.5">Mono-function: (12…24)V AC/DC; function AI; (1.5s…60min)</text>
<text x="53" y="208.5">Mono-function: (12…24)V AC/DC; function DI; (1.5s…60min)</text>
<text x="145.5" y="204.5">86.10.0.024.0000</text>
<text x="145.5" y="208.5">86.20.0.024.0000</text>
<text x="52.4" y="213.4">Approvals</text>
<text x="52.4" y="217.1">(according to type):</text>
<text x="53" y="226.1">99.02 coil indication and EMC suppression modules for 95.03 and 95.05 sockets</text>
<text x="53" y="230.1">See technical data pages 247/248</text>
<text x="146" y="230.1">Blue*</text>
<text x="53" y="234">Diode (+A1, standard polarity)</text>
<text x="53" y="237.9">LED</text>
<text x="121.1" y="237.9">(6...24)V DC/AC</text>
<text x="125" y="234">(6...220)V DC</text>
<text x="146" y="237.9">99.02.0.024.59</text>
<text x="146" y="234">99.02.3.000.00</text>
<text x="53" y="241.9">LED</text>
<text x="53" y="245.8">LED</text>
<text x="115.9" y="245.8">(110...240)V DC/AC</text>
<text x="119.4" y="241.9">(28...60)V DC/AC</text>
<text x="146" y="245.8">99.02.0.230.59</text>
<text x="146" y="241.9">99.02.0.060.59</text>
<text x="20.4" y="249">Approvals</text>
<text x="53" y="249.7">LED + Diode (+A1, standard polarity)</text>
<text x="126.7" y="249.7">(6...24)V DC</text>
<text x="146" y="249.7">99.02.9.024.99</text>
<text x="20.4" y="252.7">(according to type):</text>
<text x="53" y="253.6">LED + Diode (+A1, standard polarity)</text>
<text x="53" y="257.6">LED + Diode (+A1, standard polarity)</text>
<text x="121.5" y="257.6">(110...220)V DC</text>
<text x="125" y="253.6">(28...60)V DC</text>
<text x="146" y="253.6">99.02.9.060.99</text>
<text x="146" y="257.6">99.02.9.220.99</text>
<text x="53" y="261.5">LED + Varistor</text>
<text x="121.1" y="261.5">(6...24)V DC/AC</text>
<text x="146" y="261.5">99.02.0.024.98</text>
<text x="20.4" y="269.6">*Modules in Black</text>
<text x="53" y="265.4">LED + Varistor</text>
<text x="53" y="269.4">LED + Varistor</text>
<text x="115.9" y="269.4">(110...240)V DC/AC</text>
<text x="119.4" y="265.4">(28...60)V DC/AC</text>
<text x="146" y="269.4">99.02.0.230.98</text>
<text x="146" y="265.4">99.02.0.060.98</text>
<text x="22.4" y="272.8">housing are</text>
<text x="22.4" y="276">available on request.</text>
<text x="53" y="273.3">RC circuit</text>
<text x="121.1" y="273.3">(6...24)V DC/AC</text>
<text x="146" y="273.3">99.02.0.024.09</text>
<text x="53" y="277.2">RC circuit</text>
<text x="53" y="281.1">RC circuit</text>
<text x="115.9" y="281.1">(110...240)V DC/AC</text>
<text x="119.4" y="277.2">(28...60)V DC/AC</text>
<text x="146" y="281.1">99.02.0.230.09</text>
<text x="146" y="277.2">99.02.0.060.09</text>
<text x="53" y="285.1">Residual current by-pass (62 kΩ/1W)</text>
<text x="121.4" y="285.1">(110...240)V AC</text>
<text x="146" y="285.1">99.02.8.230.07</text>
</g>
<g font-size="2.5">
<text x="21" y="46.8">95.05</text>
<text x="28.5" y="72.7">Listed: certain relay/</text>
<text x="28.5" y="75.9">socket combinations</text>
<text x="20.6" y="100.5">095.01</text>
<text x="20.5" y="125.2">060.72</text>
<text x="53.3" y="163.4">95.03</text>
<text x="103.2" y="163.5">95.05</text>
<text x="21" y="181.3">095.18</text>
<text x="20.8" y="219.6">86.10</text>
<text x="21.4" y="245">99.02</text>
<text x="196.8" y="289.4">27</text>
</g>
<g font-size="1.9" fill="#231f20">
<text x="143.4" y="125.9">22.4</text>
<text x="150.4" y="123">60.9</text>
<text x="151" y="125.9">17.5</text>
<text x="152.5" y="120.4">75.3</text>
<text x="157.7" y="125.9">17.5</text>
<text x="137.1" y="132.5" transform="rotate(-90 137.1 132.5)">=</text>
<text x="81.1" y="142.4">Ø 3.2</text>
<text x="130.3" y="142.5">Ø 3.2</text>
<text x="71.9" y="144.2" transform="rotate(-90 71.9 144.2)">78.6</text>
<text x="121.1" y="144.2" transform="rotate(-90 121.1 144.2)">78.6</text>
<text x="137.1" y="144.2" transform="rotate(-90 137.1 144.2)">35.4</text>
<text x="82.8" y="153.6" transform="rotate(-90 82.8 153.6)">28.3</text>
<text x="132.1" y="153.8" transform="rotate(-90 132.1 153.8)">28.3</text>
<text x="137.1" y="154.5" transform="rotate(-90 137.1 154.5)">=</text>
<text x="75.7" y="161.8">15.8</text>
<text x="125" y="161.9">15.8</text>
<text x="143.8" y="160.8">32</text>
<text x="144.9" y="163.3">36</text>
<text x="80.4" y="179.4">110.5</text>
<text x="54.2" y="184.6" transform="rotate(-90 54.2 184.6)">3.3</text>
<text x="118.9" y="184.5">5.1</text>
<text x="54.2" y="189.8" transform="rotate(-90 54.2 189.8)">7</text>
<text x="59.8" y="193.7">15</text>
<text x="66" y="193.7">15.8</text>
<text x="73.4" y="193.7">15.8</text>
<text x="80.5" y="193.7">15.8</text>
<text x="87.8" y="193.7">15.8</text>
<text x="94.9" y="193.7">15.8</text>
<text x="102.8" y="193.7">15</text>
<text x="120.4" y="194.3" transform="rotate(-90 120.4 194.3)">10.3</text>
</g>
<g font-size="1.6" fill="#231f20">
<text x="53.5" y="129.7">11</text>
<text x="62.3" y="130">COM</text>
<text x="103" y="129.7">21</text>
<text x="107.9" y="129.7">11</text>
<text x="112.5" y="130">COM</text>
<text x="58.6" y="134.8">14</text>
<text x="62.2" y="135.1">NO</text>
<text x="103" y="134.8">24</text>
<text x="108" y="134.8">14</text>
<text x="112.3" y="135.1">NO</text>
<text x="58.5" y="139.7">12</text>
<text x="62.4" y="140.2">NC</text>
<text x="103.1" y="139.7">22</text>
<text x="107.9" y="139.7">12</text>
<text x="112.6" y="140.2">NC</text>
<text x="53.4" y="156.9">A2</text>
<text x="58.6" y="157">A1</text>
<text x="62.3" y="157.4">COIL</text>
<text x="102.9" y="156.9">A2</text>
<text x="108.1" y="157">A1</text>
<text x="112.4" y="157.4">COIL</text>
</g>
<text font-size="1.4" x="123.5" y="106.6">2</text>
</svg>
